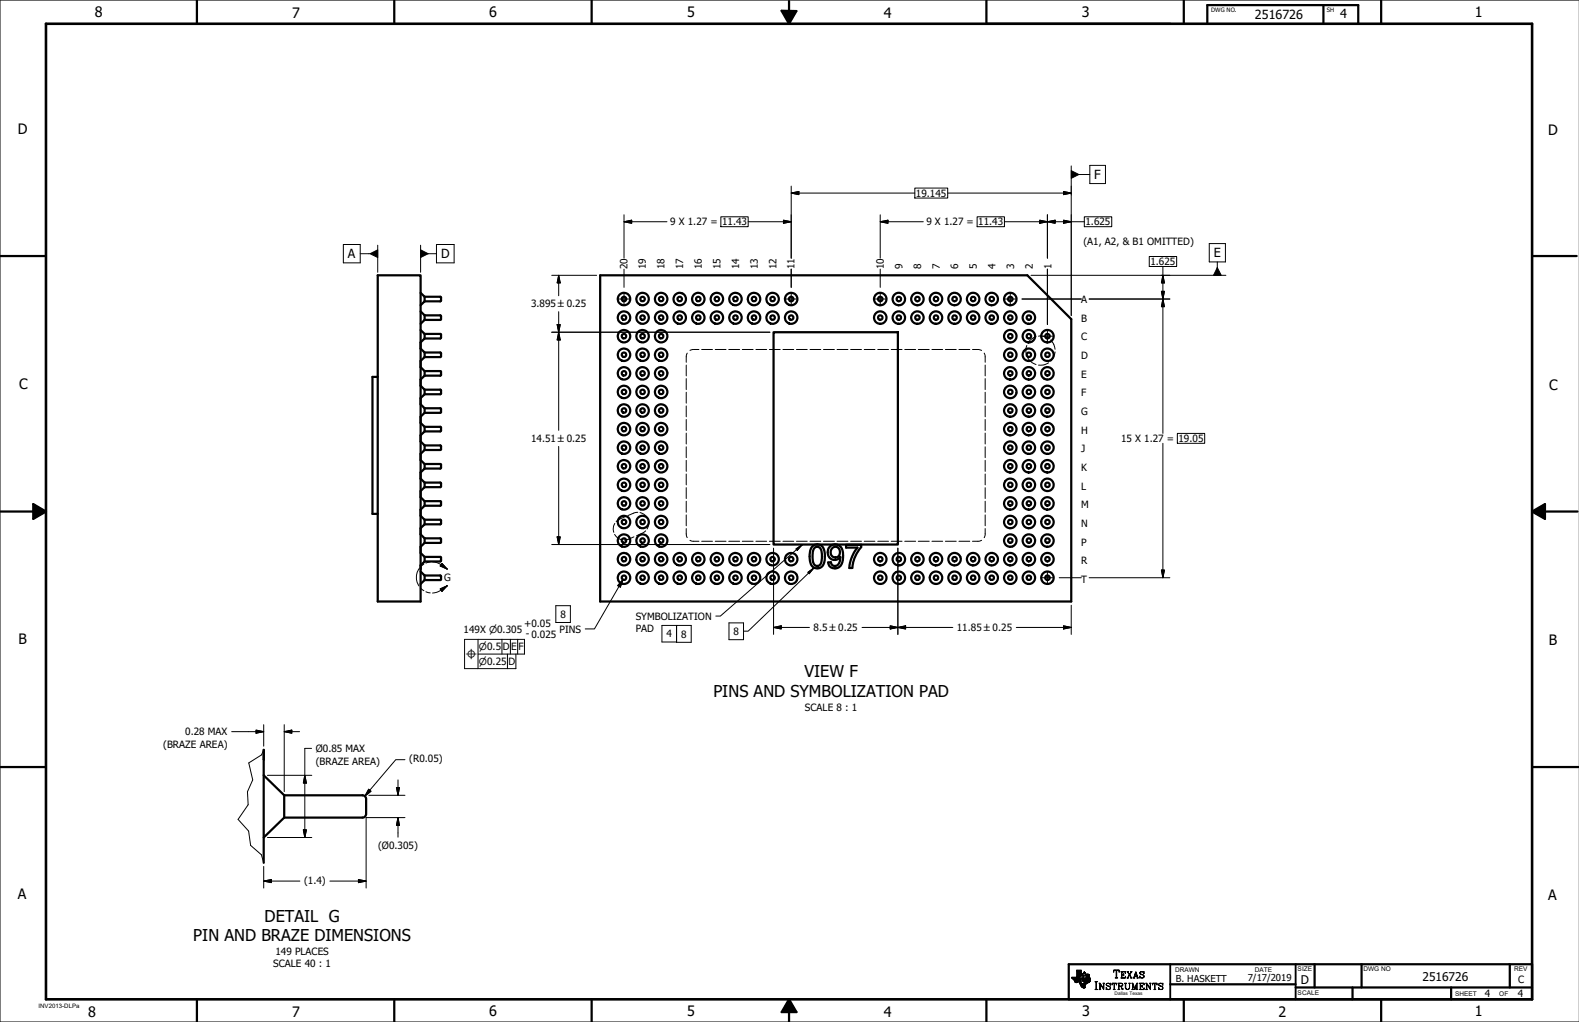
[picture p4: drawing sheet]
<svg xmlns="http://www.w3.org/2000/svg" width="432mm" height="279mm" viewBox="0 0 432 279" stroke-linecap="round" stroke-linejoin="round" font-family="sans-serif">
<g fill="none" stroke="#000" stroke-width=".27">
<path d="M431.8 0h-431.8v279.4h431.8M170.6 58.7v11.9M197.1 59.3h7.5v2.7h-7.5zM216.4 50.9v19.7M216.4 52.8l2.1-.5v.9zM216.4 52.8h33.8M240.7 58.7v11.9M250.2 51.4h9v2.7h-9zM259.2 52.8h33.7M267.2 59.3h7.5v2.7h-7.5zM286.4 58.7v11.9M290.8 52.3l2.1 .5-2.1 .4z"/>
<path d="M292.9 45.4v40.9M295 47.7h3M296.5 59.3h7.5v2.7h-7.5zM298 45.2h4.3v5h-4.3zM93.9 66.8h4.6v5.1h-4.6zM98.5 69.4h2.7M103.3 67v7.4M115 67v7.4M117 69.4h2.4M119.4 66.8h4.8v5.1h-4.8zM150.9 75.3h12.3M152.8 75.3v5.6"/>
<path d="M152.8 75.3l.4 2h-.8zM170.6 60.6l2.1-.4v.8zM170.6 60.6h11.8M170.6 73.6v5M204.6 60.6h11.8M214.2 60.2l2.2 .4-2.2 .4zM216.4 73.6v5M240.7 60.6h11.8M240.7 60.6l2.1-.4v.8zM240.7 73.6v5M274.7 60.6h21.8M281.9 75.3h53.3"/>
<path d="M284.3 60.2l2.1 .4-2.1 .4zM286.4 60.6l2.1-.4v.8zM286.4 73.6v15.1M290.8 60.2l2.1 .4-2.1 .4zM314.3 70.1h7.5v2.8h-7.5zM317.6 79.7h.8l-.4 2zM318 72.9v45.6M318 75.3l.4 2h-.8zM330.7 66.6h4.4v5h-4.4zM332.9 71.6v2.3M150.9 90.8h59.6M152.4 88.7h.8l-.4 2.1z"/>
<path d="M152.8 90.8l.4 2.1h-.8zM152.8 85.2v32.4M169.1 81.7h3.1M170.6 80.2v3.1M187.7 99.8v3M187.9 96.5l-.2 .6v1.9M191.1 95.5h-1.7l-.7 .3M191.9 95.5h2.9M195.6 95.5h2.9M199.3 95.5h3M203 95.5h3M206.7 95.5h3"/>
<path d="M210.4 95.5h3M214.1 95.5h3M214.8 81.7h3.2M216.4 80.2v3.1M217.8 95.5h2.9M221.5 95.5h3M225.2 95.5h3M228.9 95.5h3M232.6 95.5h3M236.3 95.5h3M239.1 81.7h3.2M240 95.5h3"/>
<path d="M240.7 80.2v3.1M243.7 95.5h3M247.4 95.5h3M251.1 95.5h3M254.8 95.5h3M258.5 95.5h3M262.2 95.5h3M265.9 95.5h1.8l.7 .3M269.1 96.5l.3 .8v1.7M269.4 99.8v3M274.7 81.7h3.2M276.3 80.2v3.1"/>
<path d="M279.5 81.7h16.2M280.8 94.4v.1a4.1 4.1 0 0 0 0 2.8M281.1 97.9a4 4 0 0 0 2.2 1.8M283.3 92.1a4 4 0 0 0-2.2 1.7M284 91.9h.2a3.8 3.8 0 0 1 2.5 .6M284.9 91.9h3.1M286.4 90.3v3.2M286.7 99.2a4 4 0 0 1-2.7 .6M287.3 93a3.8 3.8 0 0 1 1.2 2.5M288.5 96.2a3.9 3.9 0 0 1-1.2 2.5M297.8 81.7h22.1M318 81.7l.4 2.1h-.8z"/>
<path d="M187.7 103.5v3M187.7 107.2v3M187.7 111v2.9M187.7 114.7v3M187.7 118.4v3M269.4 103.5v3M269.4 107.2v3M269.4 111v2.9M269.4 114.7v3M269.4 118.4v3M322 118.5h7.4v2.7h-7.4zM152.8 122v26.9"/>
<path d="M187.7 122.2v2.9M187.7 125.9v3M187.7 129.6v3M187.7 133.3v3M187.7 137v3M269.4 122.2v2.9M269.4 125.9v3M269.4 129.6v3M269.4 133.3v3M269.4 137v3M318 121.2v36.7M114.6 155.5a4.3 4.3 0 0 0 0 4.7"/>
<path d="M115.9 154.2l-.9 .8M117.6 153.6l-1.1 .3M118.3 153.6l1.7 .4 2.3 1.6M120.9 154l1.4 1.6-1.9-.9zM150.9 148.9h59.6M152.4 146.8h.8l-.4 2.1zM168.1 146.1a3 3 0 0 0 1.9 1.5M168.1 143.1a2.85 2.85 0 0 0-.2 2.4M170.3 158.5l-.6 2-.8-.4zM170.3 158.5l-7.7 13.4h-2.6M171 141.2l-1.7 .8-.8 .6M173.4 146.8l-1.5 .6-1.2 .2"/>
<path d="M174.4 140.1l-.9 .1-1.8 .7M175 140.1a2.99 2.99 0 0 1 2 1.5M176.6 145.1l-.8 .6-1.7 .8M177.2 142.2a3 3 0 0 1-.2 2.4M187.7 144.5v2l.2 .5M187.7 140.8v2.9M188.7 147.7l.7 .3h1.7M191.9 148h2.9M195.6 148h2.9M199.3 148h3M203 148h3M206.7 148h3"/>
<path d="M210.4 148h3M211.5 149.9v23.5M214.1 148h3M217.7 150.1l1.7-1.2-1.4 1.6zM217.8 148h2.9M219.4 148.9l-22.4 19.5h-1.3M220.9 156.5l1.7-1.3-1.3 1.6zM221.5 148h3M222.6 155.2l-18 17.4h-1.3M225.2 148h3M228.9 148h3M232.6 148h3"/>
<path d="M236.3 148h3M240 148h3M243.7 148h3M245.5 149.9v23.5M247.4 148h3M251.1 148h3M254.8 148h3M258.5 148h3M262.2 148h3M268.4 147.7l-.7 .3h-1.8M269.4 144.5v1.7l-.3 .8M269.4 140.8v2.9"/>
<path d="M284.9 157.9h3.1M286.4 156.4v3.1M289.6 157.9h6.1M297.8 157.9h22.1M317.6 155.9h.8l-.4 2zM115 160.7l.9 .8M116.5 161.8l1.1 .3M120.4 161l1.9-.9-1.4 1.6zM122.3 160.1l-2.3 1.6-1.7 .4M130.7 178.8h12.7v-4h-16.4v8h14.1v-4M130.7 174.8v8M137.3 174.8v4"/>
<path d="M138.8 178.8v4M139.6 174.8v4M141.6 174.8v4M152 165.6h4v4.6h-4zM185 171v4.6h4v-4.6h-8v4.5h4M199.3 170.3h4v4.6h-4zM211.5 171.5l2.1-.4v.9zM211.5 171.5h9.9M235.7 171.5h24.9M243.4 171.1l2.1 .4-2.1 .5zM245.5 171.5l2.1-.4v.9zM290.8 171.1l2.1 .4-2.1 .5z"/>
<path d="M292.9 165.5v7.9M292.9 171.5h-15M70 199.6l2.1 .4-2.1 .4zM72.1 198.1v5.9M77.7 198.1v18.3M63.4 200h8.7M72.1 205l-.6 1.4-3.5 2.2 1.1 4.6-1.4 3.3 .2 3.5-2.8 4 2.9 3.2 .5 3.9 3 2.6 .6 2.2M73.1 212h12.2M77.7 200l2.1-.4v.8zM77.7 200h4.2M83.4 212l.4 2.1h-.8zM85.2 204.6h-1.8v24.4"/>
<path d="M100.8 215.8l.7 .5-1.7 1.4zM100.9 217.4h9.8M108.4 215.3h.8l-.4 2.1zM108.8 213.2v4.2M110.7 207.7h-2.5l-8.4 10M72.1 236.9v5.9M73.1 229h12.2M83 226.9h.8l-.4 2.1zM108.8 223.5v5.4M108.8 223.5l.4 2.1h-.8zM110.7 223.5h-10.6v19.3M72.1 240.9l2.1-.4v.8z"/>
<path d="M72.1 240.9h9.9M90.2 240.9h9.9M98 240.5l2.1 .4-2.1 .4zM294.5 265.3h1.2v.7l.3 .2-.1 .6h-.5l-.1 .6h.5l-.3 1a.56 .56 0 0 0 .5 .5 .56 .56 0 0 0 .6-.4l-.2-.2 .3-.9h.4l.1-.6h-.4v-.4l.2-.1a.68 .68 0 0 1 .8 .1 .68 .68 0 0 1 .2 .8 1 1 0 0 1 .1 1 1 1 0 0 1-.9 .6l-.4 .4-.1 .7a.4 .4 0 0 1-.4 .3 .4 .4 0 0 1-.4-.3l-.6-1a.57 .57 0 0 0-.4-.5 .57 .57 0 0 0-.6 .2l-1.2-1.4h1.4zM296.3 266.6h.2l-.4 1.6h-.2z"/>
<circle cx="296.5" cy="266" r=".16"/>
</g>
<g fill="none" stroke="#000" stroke-width=".61">
<path d="M53.8 .1v6.4M107.8 0v6.5M161.8 0v6.5M213.7 2.9l4.1 .1-2 3.5zM215.8 .3v6.2M269.7 0v6.5M270 6.5h50M323.7 0v6.5M330.2 6.5v-5.1h41.2v5.1M361.9 1.4v5.1M377.7 0v6.5M0 70h12.6"/>
<path d="M103.3 75.3h11.7v89.1h-11.7zM164.1 75.3h116.8l12 11.9v77.2h-128.8zM419 70h12.2M115 80.1l1.1 1M115 85.1l1.1 1.1M115 90.2l1.1 1.1M116.1 81.1v1.3M116.1 81.1h4.3l.2 .2v.9l-.2 .2h-4.3M116.1 86.2v1.3M116.1 86.2h4.3l.2 .2v.9l-.2 .2h-4.3M116.1 91.3v1.2M116.1 91.3h4.3l.2 .2v.9l-.2 .1h-4.3"/>
<path d="M116.1 96.4v1.2M116.1 96.4h4.3l.2 .2v.9l-.2 .1h-4.3M116.1 82.4l-1.1 1M116.1 87.5l-1.1 1M116.1 92.5l-1.1 1.1v1.7l1.1 1.1M116.1 97.6l-1.1 1.1v1.7l1.1 1.1M211.5 90.8h34v58.1h-34zM103.3 103h-1.4v37.5h1.4M116.1 101.5v1.2M116.1 101.5h4.3l.2 .1v.9l-.2 .2h-4.3M116.1 102.7l-1.1 1.1v1.7l1.1 1M116.1 106.5v1.3"/>
<path d="M116.1 106.5h4.3l.2 .2v.9l-.2 .2h-4.3M116.1 111.6v1.3M116.1 111.6h4.3l.2 .2v.9l-.2 .2h-4.3M116.1 116.7v1.2M116.1 116.7h4.3l.2 .2v.9l-.2 .1h-4.3M116.1 107.8l-1.1 1v1.7l1.1 1.1M116.1 112.9l-1.1 1v1.7l1.1 1.1M116.1 117.9l-1.1 1.1v1.7l1.1 1.1M0 139.8h12.6M9.1 137.8l3.5 2-3.5 2.1zM116.1 121.8v1.2M116.1 121.8h4.3l.2 .2v.9l-.2 .1h-4.3"/>
<path d="M116.1 126.9v1.2M116.1 126.9h4.3l.2 .1v.9l-.2 .2h-4.3M116.1 131.9v1.3M116.1 131.9h4.3l.2 .2v.9l-.2 .2h-4.3M116.1 137v1.3M116.1 137h4.3l.2 .2v.9l-.2 .2h-4.3M116.1 123l-1.1 1.1v1.7l1.1 1.1M116.1 128.1l-1.1 1.1v1.7l1.1 1M116.1 133.2l-1.1 1v1.7l1.1 1.1M116.1 138.3l-1.1 1v1.7l1.1 1.1M419 139.8l3.5-2v4.1zM419 139.8h12.4"/>
<path d="M115 156.3l1.1 1M116.1 142.1v1.2M116.1 142.1h4.3l.2 .2v.9l-.2 .1h-4.3M116.1 147.2v1.2M116.1 147.2h4.3l.2 .2v.9l-.2 .1h-4.3M116.1 152.3v1.2M116.1 152.3h4.3l.2 .1v.9l-.2 .2h-4.3M116.1 157.3v1.3M116.1 157.3h4.3l.2 .2v.9l-.2 .2h-4.3M116.1 153.5l-1.1 1.1v.8M116.1 148.4l-1.1 1.1v1.7l1.1 1.1M116.1 143.3l-1.1 1.1v1.7l1.1 1.1"/>
<path d="M116.1 158.6l-1.1 1M222.1 149.5a1.99 1.99 0 0 1 2.2-.5 1.99 1.99 0 0 1 1.2 2 4.1 4.1 0 0 1-1.1 4.2 2.03 2.03 0 0 1-2.9-2l-.1-.3a4.9 4.9 0 0 1 .7-3.4zM222.9 149.6a1.4 1.4 0 0 1 1.8 1.7 3.7 3.7 0 0 1-.8 3.3 1.33 1.33 0 0 1-1.7-1.5l.1-2.2zM227.1 149.3a2.25 2.25 0 0 1 2.6 0 2.25 2.25 0 0 1 .8 2.4 3 3 0 0 1-1.7 3.6 1.77 1.77 0 0 1-2.3-1.5l.7-.1a1.21 1.21 0 0 0 1.3 1.1 1.21 1.21 0 0 0 1.1-1.3l.2-1.2a1.97 1.97 0 0 1-2.8 .4 1.97 1.97 0 0 1-.4-2.8zM227.6 149.8a1.39 1.39 0 0 1 2 .4 1.39 1.39 0 0 1-.4 2 1.39 1.39 0 0 1-1.9-.5 1.39 1.39 0 0 1 .3-1.9zM231.4 148.9h4.1v.7a10.3 10.3 0 0 0-2.4 5.7h-.8a10 10 0 0 1 2.2-5.6h-3.1zM0 209.7h12.6M72.1 207.6h.1M72.1 212l5.6 5.4M72.1 205v30.9M72.1 205v2.6M77.7 217.4v6.1"/>
<path d="M77.7 217.4h21.4a1.76 1.76 0 0 1 1 2.3v1.3a2.14 2.14 0 0 1-.8 2.5h-21.6M419 209.7h12.6M77.7 223.5l-5.6 5.5M53.8 273.2v6.2M107.8 273.2v6.2M161.8 273.2v6.2M215.8 273.2v6.2M215.8 273.2l2 3.5h-4zM269.7 273.2v6.2M292.3 263.6h126.7v9.6h-126.7zM320 269.1h34.3M323.7 273.2v6.2"/>
<path d="M354.3 270h64.7M359.5 263.6v6.4M369.9 270v3.2M372.3 263.6v6.4M377.7 273.2v6.2M396.8 270v3.2M412.9 263.6v6.4"/>
<circle cx="170.6" cy="91.9" r=".6"/>
<circle cx="170.6" cy="81.8" r=".6"/>
<circle cx="170.6" cy="86.8" r=".6"/>
<circle cx="170.6" cy="97" r=".6"/>
<circle cx="170.6" cy="86.8" r="1.7"/>
<circle cx="170.6" cy="81.8" r="1.7"/>
<circle cx="170.6" cy="91.9" r="1.7"/>
<circle cx="170.6" cy="97" r="1.7"/>
<circle cx="175.7" cy="81.8" r=".6"/>
<circle cx="175.7" cy="91.9" r=".6"/>
<circle cx="175.7" cy="86.8" r=".6"/>
<circle cx="175.7" cy="97" r=".6"/>
<circle cx="175.7" cy="81.8" r="1.7"/>
<circle cx="175.7" cy="86.8" r="1.7"/>
<circle cx="175.7" cy="97" r="1.7"/>
<circle cx="175.7" cy="91.9" r="1.7"/>
<circle cx="180.8" cy="97" r=".6"/>
<circle cx="180.8" cy="81.8" r=".6"/>
<circle cx="180.8" cy="86.8" r=".6"/>
<circle cx="180.8" cy="91.9" r=".6"/>
<circle cx="180.8" cy="81.8" r="1.7"/>
<circle cx="180.8" cy="86.8" r="1.7"/>
<circle cx="180.8" cy="91.9" r="1.7"/>
<circle cx="180.8" cy="97" r="1.7"/>
<circle cx="185.9" cy="81.8" r=".6"/>
<circle cx="185.9" cy="86.8" r=".6"/>
<circle cx="185.9" cy="86.8" r="1.7"/>
<circle cx="185.9" cy="81.8" r="1.7"/>
<circle cx="191" cy="86.8" r=".6"/>
<circle cx="191" cy="81.8" r=".6"/>
<circle cx="191" cy="86.8" r="1.7"/>
<circle cx="191" cy="81.8" r="1.7"/>
<circle cx="196" cy="81.8" r=".6"/>
<circle cx="196" cy="86.8" r=".6"/>
<circle cx="196" cy="86.8" r="1.7"/>
<circle cx="196" cy="81.8" r="1.7"/>
<circle cx="201.1" cy="86.8" r=".6"/>
<circle cx="201.1" cy="81.8" r=".6"/>
<circle cx="201.1" cy="86.8" r="1.7"/>
<circle cx="201.1" cy="81.8" r="1.7"/>
<circle cx="206.2" cy="81.8" r=".6"/>
<circle cx="206.2" cy="86.8" r=".6"/>
<circle cx="206.2" cy="86.8" r="1.7"/>
<circle cx="206.2" cy="81.8" r="1.7"/>
<circle cx="211.3" cy="81.8" r=".6"/>
<circle cx="211.3" cy="86.8" r=".6"/>
<circle cx="211.3" cy="86.8" r="1.7"/>
<circle cx="211.3" cy="81.8" r="1.7"/>
<circle cx="216.4" cy="81.8" r=".6"/>
<circle cx="216.4" cy="86.8" r=".6"/>
<circle cx="216.4" cy="86.8" r="1.7"/>
<circle cx="216.4" cy="81.8" r="1.7"/>
<circle cx="240.7" cy="81.7" r="1.7"/>
<circle cx="240.7" cy="86.8" r="1.7"/>
<circle cx="240.7" cy="86.8" r=".6"/>
<circle cx="240.7" cy="81.7" r=".6"/>
<circle cx="245.8" cy="81.7" r="1.7"/>
<circle cx="245.8" cy="86.8" r="1.7"/>
<circle cx="245.8" cy="81.7" r=".6"/>
<circle cx="245.8" cy="86.8" r=".6"/>
<circle cx="250.9" cy="81.7" r="1.7"/>
<circle cx="250.9" cy="86.8" r="1.7"/>
<circle cx="250.9" cy="86.8" r=".6"/>
<circle cx="250.9" cy="81.7" r=".6"/>
<circle cx="256" cy="81.7" r="1.7"/>
<circle cx="256" cy="86.8" r="1.7"/>
<circle cx="256" cy="86.8" r=".6"/>
<circle cx="256" cy="81.7" r=".6"/>
<circle cx="261" cy="86.8" r="1.7"/>
<circle cx="261" cy="81.7" r="1.7"/>
<circle cx="261" cy="81.7" r=".6"/>
<circle cx="261" cy="86.8" r=".6"/>
<circle cx="266.1" cy="86.8" r="1.7"/>
<circle cx="266.1" cy="81.7" r="1.7"/>
<circle cx="266.1" cy="81.7" r=".6"/>
<circle cx="266.1" cy="86.8" r=".6"/>
<circle cx="271.2" cy="86.8" r="1.7"/>
<circle cx="271.2" cy="81.7" r="1.7"/>
<circle cx="271.2" cy="81.7" r=".6"/>
<circle cx="271.2" cy="86.8" r=".6"/>
<circle cx="276.3" cy="81.7" r="1.7"/>
<circle cx="276.3" cy="91.9" r="1.7"/>
<circle cx="276.3" cy="97" r="1.7"/>
<circle cx="276.3" cy="86.8" r="1.7"/>
<circle cx="276.3" cy="81.7" r=".6"/>
<circle cx="276.3" cy="91.9" r=".6"/>
<circle cx="276.3" cy="86.8" r=".6"/>
<circle cx="276.3" cy="97" r=".6"/>
<circle cx="281.4" cy="86.8" r="1.7"/>
<circle cx="281.4" cy="91.9" r="1.7"/>
<circle cx="281.4" cy="97" r="1.7"/>
<circle cx="281.4" cy="86.8" r=".6"/>
<circle cx="281.4" cy="91.9" r=".6"/>
<circle cx="281.4" cy="97" r=".6"/>
<circle cx="286.4" cy="91.9" r="1.7"/>
<circle cx="286.4" cy="97" r="1.7"/>
<circle cx="286.4" cy="91.9" r=".6"/>
<circle cx="286.4" cy="97" r=".6"/>
<circle cx="170.6" cy="107.2" r=".6"/>
<circle cx="170.6" cy="117.3" r=".6"/>
<circle cx="170.6" cy="112.2" r=".6"/>
<circle cx="170.6" cy="102.1" r=".6"/>
<circle cx="170.6" cy="102.1" r="1.7"/>
<circle cx="170.6" cy="107.2" r="1.7"/>
<circle cx="170.6" cy="112.2" r="1.7"/>
<circle cx="170.6" cy="117.3" r="1.7"/>
<circle cx="175.7" cy="112.2" r=".6"/>
<circle cx="175.7" cy="117.3" r=".6"/>
<circle cx="175.7" cy="102.1" r=".6"/>
<circle cx="175.7" cy="107.2" r=".6"/>
<circle cx="175.7" cy="107.2" r="1.7"/>
<circle cx="175.7" cy="117.3" r="1.7"/>
<circle cx="175.7" cy="112.2" r="1.7"/>
<circle cx="175.7" cy="102.1" r="1.7"/>
<circle cx="180.8" cy="107.2" r=".6"/>
<circle cx="180.8" cy="102.1" r=".6"/>
<circle cx="180.8" cy="117.3" r=".6"/>
<circle cx="180.8" cy="112.2" r=".6"/>
<circle cx="180.8" cy="102.1" r="1.7"/>
<circle cx="180.8" cy="107.2" r="1.7"/>
<circle cx="180.8" cy="112.2" r="1.7"/>
<circle cx="180.8" cy="117.3" r="1.7"/>
<circle cx="276.3" cy="107.1" r="1.7"/>
<circle cx="276.3" cy="102.1" r="1.7"/>
<circle cx="276.3" cy="117.3" r="1.7"/>
<circle cx="276.3" cy="112.2" r="1.7"/>
<circle cx="276.3" cy="102.1" r=".6"/>
<circle cx="276.3" cy="107.1" r=".6"/>
<circle cx="276.3" cy="112.2" r=".6"/>
<circle cx="276.3" cy="117.3" r=".6"/>
<circle cx="281.4" cy="117.3" r="1.7"/>
<circle cx="281.4" cy="112.2" r="1.7"/>
<circle cx="281.4" cy="107.1" r="1.7"/>
<circle cx="281.4" cy="102.1" r="1.7"/>
<circle cx="281.4" cy="107.1" r=".6"/>
<circle cx="281.4" cy="112.2" r=".6"/>
<circle cx="281.4" cy="117.3" r=".6"/>
<circle cx="281.4" cy="102.1" r=".6"/>
<circle cx="286.4" cy="117.3" r="1.7"/>
<circle cx="286.4" cy="102.1" r="1.7"/>
<circle cx="286.4" cy="112.2" r="1.7"/>
<circle cx="286.4" cy="107.1" r="1.7"/>
<circle cx="286.4" cy="117.3" r=".6"/>
<circle cx="286.4" cy="107.1" r=".6"/>
<circle cx="286.4" cy="102.1" r=".6"/>
<circle cx="286.4" cy="112.2" r=".6"/>
<circle cx="170.6" cy="127.5" r=".6"/>
<circle cx="170.6" cy="132.6" r=".6"/>
<circle cx="170.6" cy="122.4" r=".6"/>
<circle cx="170.6" cy="137.6" r=".6"/>
<circle cx="170.6" cy="127.5" r="1.7"/>
<circle cx="170.6" cy="122.4" r="1.7"/>
<circle cx="170.6" cy="137.6" r="1.7"/>
<circle cx="170.6" cy="132.6" r="1.7"/>
<circle cx="175.7" cy="122.4" r=".6"/>
<circle cx="175.7" cy="132.6" r=".6"/>
<circle cx="175.7" cy="127.5" r=".6"/>
<circle cx="175.7" cy="137.6" r=".6"/>
<circle cx="175.7" cy="122.4" r="1.7"/>
<circle cx="175.7" cy="132.6" r="1.7"/>
<circle cx="175.7" cy="137.6" r="1.7"/>
<circle cx="175.7" cy="127.5" r="1.7"/>
<circle cx="180.8" cy="137.6" r=".6"/>
<circle cx="180.8" cy="132.6" r=".6"/>
<circle cx="180.8" cy="127.5" r=".6"/>
<circle cx="180.8" cy="122.4" r=".6"/>
<circle cx="180.8" cy="132.6" r="1.7"/>
<circle cx="180.8" cy="137.6" r="1.7"/>
<circle cx="180.8" cy="122.4" r="1.7"/>
<circle cx="180.8" cy="127.5" r="1.7"/>
<circle cx="276.3" cy="122.4" r="1.7"/>
<circle cx="276.3" cy="127.5" r="1.7"/>
<circle cx="276.3" cy="132.5" r="1.7"/>
<circle cx="276.3" cy="137.6" r="1.7"/>
<circle cx="276.3" cy="122.4" r=".6"/>
<circle cx="276.3" cy="127.5" r=".6"/>
<circle cx="276.3" cy="132.5" r=".6"/>
<circle cx="276.3" cy="137.6" r=".6"/>
<circle cx="281.4" cy="132.5" r="1.7"/>
<circle cx="281.4" cy="122.4" r="1.7"/>
<circle cx="281.4" cy="127.5" r="1.7"/>
<circle cx="281.4" cy="137.6" r="1.7"/>
<circle cx="281.4" cy="127.5" r=".6"/>
<circle cx="281.4" cy="122.4" r=".6"/>
<circle cx="281.4" cy="132.5" r=".6"/>
<circle cx="281.4" cy="137.6" r=".6"/>
<circle cx="286.4" cy="132.5" r="1.7"/>
<circle cx="286.4" cy="122.4" r="1.7"/>
<circle cx="286.4" cy="127.5" r="1.7"/>
<circle cx="286.4" cy="137.6" r="1.7"/>
<circle cx="286.4" cy="132.5" r=".6"/>
<circle cx="286.4" cy="137.6" r=".6"/>
<circle cx="286.4" cy="122.4" r=".6"/>
<circle cx="286.4" cy="127.5" r=".6"/>
<circle cx="170.6" cy="158" r=".6"/>
<circle cx="170.6" cy="152.9" r=".6"/>
<circle cx="170.6" cy="142.7" r=".6"/>
<circle cx="170.6" cy="147.8" r=".6"/>
<circle cx="170.6" cy="158" r="1.7"/>
<circle cx="170.6" cy="142.7" r="1.7"/>
<circle cx="170.6" cy="147.8" r="1.7"/>
<circle cx="170.6" cy="152.9" r="1.7"/>
<circle cx="175.7" cy="147.8" r=".6"/>
<circle cx="175.7" cy="142.7" r=".6"/>
<circle cx="175.7" cy="158" r=".6"/>
<circle cx="175.7" cy="152.9" r=".6"/>
<circle cx="175.7" cy="142.7" r="1.7"/>
<circle cx="175.7" cy="147.8" r="1.7"/>
<circle cx="175.7" cy="152.9" r="1.7"/>
<circle cx="175.7" cy="158" r="1.7"/>
<circle cx="180.8" cy="158" r=".6"/>
<circle cx="180.8" cy="147.8" r=".6"/>
<circle cx="180.8" cy="142.7" r=".6"/>
<circle cx="180.8" cy="152.9" r=".6"/>
<circle cx="180.8" cy="142.7" r="1.7"/>
<circle cx="180.8" cy="147.8" r="1.7"/>
<circle cx="180.8" cy="152.9" r="1.7"/>
<circle cx="180.8" cy="158" r="1.7"/>
<circle cx="185.9" cy="152.9" r=".6"/>
<circle cx="185.9" cy="158" r=".6"/>
<circle cx="185.9" cy="152.9" r="1.7"/>
<circle cx="185.9" cy="158" r="1.7"/>
<circle cx="191" cy="152.9" r=".6"/>
<circle cx="191" cy="158" r=".6"/>
<circle cx="191" cy="158" r="1.7"/>
<circle cx="191" cy="152.9" r="1.7"/>
<circle cx="196" cy="158" r=".6"/>
<circle cx="196" cy="152.9" r=".6"/>
<circle cx="196" cy="152.9" r="1.7"/>
<circle cx="196" cy="158" r="1.7"/>
<circle cx="201.1" cy="158" r=".6"/>
<circle cx="201.1" cy="152.9" r=".6"/>
<circle cx="201.1" cy="158" r="1.7"/>
<circle cx="201.1" cy="152.9" r="1.7"/>
<circle cx="206.2" cy="152.9" r=".6"/>
<circle cx="206.2" cy="158" r=".6"/>
<circle cx="206.2" cy="152.9" r="1.7"/>
<circle cx="206.2" cy="158" r="1.7"/>
<circle cx="211.3" cy="152.9" r=".6"/>
<circle cx="211.3" cy="158" r=".6"/>
<circle cx="211.3" cy="152.9" r="1.7"/>
<circle cx="211.3" cy="158" r="1.7"/>
<circle cx="216.4" cy="152.9" r=".6"/>
<circle cx="216.4" cy="158" r=".6"/>
<circle cx="216.4" cy="152.9" r="1.7"/>
<circle cx="216.4" cy="158" r="1.7"/>
<circle cx="240.7" cy="157.9" r="1.7"/>
<circle cx="240.7" cy="152.9" r="1.7"/>
<circle cx="240.7" cy="157.9" r=".6"/>
<circle cx="240.7" cy="152.9" r=".6"/>
<circle cx="245.8" cy="157.9" r="1.7"/>
<circle cx="245.8" cy="152.9" r="1.7"/>
<circle cx="245.8" cy="157.9" r=".6"/>
<circle cx="245.8" cy="152.9" r=".6"/>
<circle cx="250.9" cy="157.9" r="1.7"/>
<circle cx="250.9" cy="152.9" r="1.7"/>
<circle cx="250.9" cy="157.9" r=".6"/>
<circle cx="250.9" cy="152.9" r=".6"/>
<circle cx="256" cy="157.9" r="1.7"/>
<circle cx="256" cy="152.9" r="1.7"/>
<circle cx="256" cy="157.9" r=".6"/>
<circle cx="256" cy="152.9" r=".6"/>
<circle cx="261" cy="152.9" r="1.7"/>
<circle cx="261" cy="157.9" r="1.7"/>
<circle cx="261" cy="152.9" r=".6"/>
<circle cx="261" cy="157.9" r=".6"/>
<circle cx="266.1" cy="157.9" r="1.7"/>
<circle cx="266.1" cy="152.9" r="1.7"/>
<circle cx="266.1" cy="157.9" r=".6"/>
<circle cx="266.1" cy="152.9" r=".6"/>
<circle cx="271.2" cy="152.9" r="1.7"/>
<circle cx="271.2" cy="157.9" r="1.7"/>
<circle cx="271.2" cy="157.9" r=".6"/>
<circle cx="271.2" cy="152.9" r=".6"/>
<circle cx="276.3" cy="147.8" r="1.7"/>
<circle cx="276.3" cy="157.9" r="1.7"/>
<circle cx="276.3" cy="142.7" r="1.7"/>
<circle cx="276.3" cy="152.9" r="1.7"/>
<circle cx="276.3" cy="142.7" r=".6"/>
<circle cx="276.3" cy="147.8" r=".6"/>
<circle cx="276.3" cy="152.9" r=".6"/>
<circle cx="276.3" cy="157.9" r=".6"/>
<circle cx="281.4" cy="142.7" r="1.7"/>
<circle cx="281.4" cy="152.9" r="1.7"/>
<circle cx="281.4" cy="157.9" r="1.7"/>
<circle cx="281.4" cy="147.8" r="1.7"/>
<circle cx="281.4" cy="142.7" r=".6"/>
<circle cx="281.4" cy="152.9" r=".6"/>
<circle cx="281.4" cy="147.8" r=".6"/>
<circle cx="281.4" cy="157.9" r=".6"/>
<circle cx="286.4" cy="147.8" r="1.7"/>
<circle cx="286.4" cy="152.9" r="1.7"/>
<circle cx="286.4" cy="142.7" r="1.7"/>
<circle cx="286.4" cy="157.9" r="1.7"/>
<circle cx="286.4" cy="142.7" r=".6"/>
<circle cx="286.4" cy="152.9" r=".6"/>
<circle cx="286.4" cy="147.8" r=".6"/>
<circle cx="286.4" cy="157.9" r=".6"/>
</g>
<g fill="#000">
<circle cx="115" cy="155.4" r=".3"/>
<circle cx="229.8" cy="152.3" r=".3"/>
</g>
<g fill="#000" stroke="#000" stroke-width=".27">
<path d="M213.7 2.9l4.1 .1-2 3.5zM216.4 52.8l2.1-.5v.9zM290.8 52.3l2.1 .5-2.1 .4zM292.9 46.7l2.1 1-2.1 1zM101.2 69.4l2.1-1.1v2.1zM115 68.3l2.1 1.1-2.1 1zM152.8 75.3l.4 2h-.8zM170.6 60.6l2.1-.4v.8zM214.2 60.2l2.2 .4-2.2 .4zM240.7 60.6l2.1-.4v.8zM284.3 60.2l2.1 .4-2.1 .4zM286.4 60.6l2.1-.4v.8z"/>
<path d="M290.8 60.2l2.1 .4-2.1 .4zM317.6 79.7h.8l-.4 2zM318 75.3l.4 2h-.8zM332.9 73.2l1.1 2.1h-2.1zM152.4 88.7h.8l-.4 2.1zM152.8 90.8l.4 2.1h-.8zM318 81.7l.4 2.1h-.8zM419 139.8l3.5-2v4.1zM9.1 137.8l3.5 2-3.5 2.1zM120.9 154l1.4 1.6-1.9-.9zM152.4 146.8h.8l-.4 2.1zM217.7 150.1l1.7-1.2-1.4 1.6z"/>
<path d="M220.9 156.5l1.7-1.3-1.3 1.6zM317.6 155.9h.8l-.4 2zM120.4 161l1.9-.9-1.4 1.6zM170.3 158.5l-.6 2-.8-.4zM211.5 171.5l2.1-.4v.9zM243.4 171.1l2.1 .4-2.1 .5zM245.5 171.5l2.1-.4v.9zM290.8 171.1l2.1 .4-2.1 .5zM77.7 200l2.1-.4v.8zM70 199.6l2.1 .4-2.1 .4zM83.4 212l.4 2.1h-.8zM100.8 215.8l.7 .5-1.7 1.4z"/>
<path d="M108.4 215.3h.8l-.4 2.1zM83 226.9h.8l-.4 2.1zM108.8 223.5l.4 2.1h-.8zM72.1 240.9l2.1-.4v.8zM98 240.5l2.1 .4-2.1 .4zM215.8 273.2l2 3.5h-4zM293.1 267.2h1.4l-1.2 .3zM293.1 267.2l.1 .2zM293.1 267.2l.2 .3zM293.4 267.6l1.1-.4-1 .5zM294.5 267.2l-.7 .9v-.1zM293.8 268.1l.9 .3z"/>
<path d="M294.5 267.2l.2 1.2-.9-.3zM293.8 268.1l.8 .3-.7-.1zM293.9 268.3l.7 .1zM294 268.5l.6-.1zM294 268.4h.6zM294.1 268.6l.4-.1zM294.1 268.6l.5-.1zM294 268.5h.6zM294.2 268.6h.3zM294.2 268.6l.3-.1zM294.2 268.6h.2zM294.3 268.6h.1z"/>
<path d="M294.5 267.2l.3 1.2zM294.5 267.2l.8 .2-.5 1zM294.5 265.3l.9 1.5-.9 .4zM294.5 265.3l1.2 .7-.3 .8zM294.5 265.3h1.2v.7zM293.3 267.5l1.2-.3zM293.3 267.6l1.2-.4zM293.5 267.7l1-.5-.8 .7zM293.7 267.9l.8-.7-.7 .8zM295.1 268.4l.5-.1zM295.3 267.4l-.5 1zM295.3 267.4l-.4 1z"/>
<path d="M295.3 267.4l.3 .9-.6 .1zM294.5 267.2l.9-.4-.1 .6zM295.8 266.2l-.4 .6zM295.7 266.1l-.3 .7zM295.1 268.5l.4-.1zM295.1 268.5h.5zM295 268.4l.6-.1zM295.1 268.5l.5-.2zM295.1 268.5h.5l-.4 .2zM295.2 268.7l.4-.2zM295.3 267.4h.5l-.2 .9zM295.2 268.7l.4-.1-.3 .2z"/>
<path d="M295.3 268.8l.3-.1zM295.3 268.9l.4-.1zM295.3 268.9h.5zM295.7 266l-.3 .8zM295.3 268.9h.5l-.2 .6zM295.8 268.9l-.2 .6zM295.9 266.2v.6h-.5zM295.9 266.2v.6zM295.9 268.9l-.3 .6zM296 268.9l-.3 .7zM296 268.9h.2l-.5 .7zM296.3 266.6l-.2 1.6h-.2z"/>
<path d="M296.2 268.9l-.4 .8-.1-.1zM296.2 268.9l.5 .6-.9 .2zM296.2 268.9l.5 .6zM296.3 268.9l.4 .6zM296.3 268.9l.4 .4zM296.4 265.9h.3zM296.4 265.8l.2 .1zM296.4 265.8h.2zM296.4 268.9l.3 .4zM296.4 268.9l.4 .3zM296.4 268.3l.2 .2zM296.3 266.6h.2l-.4 1.6z"/>
<path d="M296.5 268.8l.4 .3-.1 .1zM296.6 268.8l.3 .3zM296.6 268.8l.5 .1zM296.6 268.5l.5 .4-.5-.1zM296.4 268.4l.2 .1zM296.4 266.1h.2zM296.6 268.5l.6 .3-.1 .1zM296.6 268.5l.8 .2-.2 .1zM297.1 267.4l.3 1.3-.8-.2zM296.4 266h.3zM296.4 266l.3 .1zM296.4 266.1h.3z"/>
<path d="M295.8 269.7l.9-.1zM295.9 269.9l.8-.3zM296 269.9l.7-.3zM296 269.9l.7-.2zM296.1 270l.6-.3zM296.2 270l.5-.3zM296.7 267.4h.4l-.7 .9zM296.4 265.9l.3 .1zM295.8 269.7l.9-.2zM296.2 270l.5-.2zM296.3 270.1l.4-.3zM296.7 269.8l-.3 .3z"/>
<path d="M296.4 270.1l.3-.2zM296.7 269.9l-.2 .2zM296.7 269.9v.1zM297.1 267.4l.5 1.2-.2 .1zM297.1 267.4l.6 1.2zM297.1 267.4l1 .7-.4 .5zM297.1 267.4l1.1 .3-.1 .2zM297.1 267.4h.9l.2 .3zM297.1 267.4l.8-.4 .1 .2zM297.2 266.8l.7 .2-.8 .4zM297.1 267.4l-.5 1.1-.2-.2zM297.2 266.8h.7v.2z"/>
<path d="M297.2 266.8l.7-.1v.1zM297.4 266.3h.2l-.4 .5zM297.2 266.3h.2l-.2 .5zM296.8 266.4l.2-.1 .2 .5zM296.8 266.4l.4 .4h-.4zM297 266.3h.2v.5zM297.6 266.3l.3 .4zM297.6 266.3l.3 .4-.7 .1zM297.7 266.4l.2 .3zM298.1 268.1l-.2 .3zM298 267.4l.2 .3zM297.1 267.4l.9-.2v.2z"/>
<path d="M298.1 268.1l-.4 .5zM298.1 268.1l-.3 .4zM297.1 267.4l1 .5v.2z"/>
</g>
<path d="M12.6 6.5h406.4v266.7h-406.4z" fill="none" stroke="#000" stroke-width=".71"/>
<path d="M320 263.6v9.6M354.3 263.6v9.6" fill="none" stroke="#000" stroke-width=".51"/>
<g font-size="4.5">
<text x="220" y="185.2">VIEW F</text>
<text x="195.1" y="190.5">PINS AND SYMBOLIZATION PAD</text>
<text x="72.4" y="252">DETAIL G</text>
<text x="52.9" y="257.3">PIN AND BRAZE DIMENSIONS</text>
</g>
<g font-size="3.9">
<text x="25.9" y="4.6">8</text>
<text x="79.9" y="4.9">7</text>
<text x="133.8" y="4.7">6</text>
<text x="187.9" y="4.6">5</text>
<text x="241.7" y="5">4</text>
<text x="295.9" y="4.6">3</text>
<text x="403.4" y="4.7">1</text>
<text x="4.9" y="36.6">D</text>
<text x="423.4" y="36.8">D</text>
<text x="5.2" y="106.5">C</text>
<text x="423.7" y="106.7">C</text>
<text x="5.1" y="176.1">B</text>
<text x="423.5" y="176.3">B</text>
<text x="4.8" y="245.8">A</text>
<text x="423.3" y="246.1">A</text>
<text x="24.1" y="278.1">8</text>
<text x="79.9" y="278">7</text>
<text x="133.8" y="277.9">6</text>
<text x="187.9" y="277.7">5</text>
<text x="241.7" y="278.1">4</text>
<text x="295.9" y="277.8">3</text>
<text x="349.7" y="278">2</text>
<text x="403.4" y="277.9">1</text>
</g>
<g font-size="3.4">
<text x="343.2" y="5.1">2516726</text>
<text x="366.5" y="5">4</text>
<text x="299.2" y="49">F</text>
<text x="95.2" y="70.6">A</text>
<text x="120.6" y="70.6">D</text>
<text x="331.9" y="70.4">E</text>
</g>
<g font-size="3.3">
<text x="355.7" y="269">D</text>
<text x="389" y="268.1">2516726</text>
</g>
<g font-size="2.9">
<text x="304.3" y="267.4">T</text>
<text x="299.2" y="270.5">I</text>
</g>
<g font-size="2.7">
<text x="250.5" y="53.8">19.145</text>
<text x="183.3" y="61.6">9 X 1.27 =</text>
<text x="197.5" y="61.6">11.43</text>
<text x="253.3" y="61.6">9 X 1.27 =</text>
<text x="267.5" y="61.6">11.43</text>
<text x="296.8" y="61.6">1.625</text>
<text x="296.3" y="66.9">(A1, A2, &amp; B1 OMITTED)</text>
<text x="171.6" y="73.6" transform="rotate(-90 171.6 73.6)">20</text>
<text x="176.6" y="73.6" transform="rotate(-90 176.6 73.6)">19</text>
<text x="181.7" y="73.6" transform="rotate(-90 181.7 73.6)">18</text>
<text x="186.8" y="73.6" transform="rotate(-90 186.8 73.6)">17</text>
<text x="191.9" y="73.6" transform="rotate(-90 191.9 73.6)">16</text>
<text x="197.1" y="73.6" transform="rotate(-90 197.1 73.6)">15</text>
<text x="202.2" y="73.6" transform="rotate(-90 202.2 73.6)">14</text>
<text x="207.3" y="73.6" transform="rotate(-90 207.3 73.6)">13</text>
<text x="212.3" y="73.6" transform="rotate(-90 212.3 73.6)">12</text>
<text x="217.3" y="73.6" transform="rotate(-90 217.3 73.6)">11</text>
<text x="241.7" y="73.6" transform="rotate(-90 241.7 73.6)">10</text>
<text x="246.8" y="73.6" transform="rotate(-90 246.8 73.6)">9</text>
<text x="251.9" y="73.6" transform="rotate(-90 251.9 73.6)">8</text>
<text x="257" y="73.6" transform="rotate(-90 257 73.6)">7</text>
<text x="262" y="73.6" transform="rotate(-90 262 73.6)">6</text>
<text x="267.2" y="73.6" transform="rotate(-90 267.2 73.6)">5</text>
<text x="272.3" y="73.6" transform="rotate(-90 272.3 73.6)">4</text>
<text x="277.4" y="73.6" transform="rotate(-90 277.4 73.6)">3</text>
<text x="282.5" y="73.6" transform="rotate(-90 282.5 73.6)">2</text>
<text x="287.5" y="73.6" transform="rotate(-90 287.5 73.6)">1</text>
<text x="314.6" y="72.5">1.625</text>
<text x="295.7" y="82.8">A</text>
<text x="145.2" y="84.1">3.895 ±0.25</text>
<text x="295.7" y="87.9">B</text>
<text x="295.7" y="93">C</text>
<text x="295.7" y="98.1">D</text>
<text x="295.7" y="103.3">E</text>
<text x="295.7" y="108.4">F</text>
<text x="295.7" y="113.5">G</text>
<text x="295.7" y="118.6">H</text>
<text x="145.2" y="120.9">14.51 ±0.25</text>
<text x="295.7" y="123.7">J</text>
<text x="306.6" y="120.9">15 X 1.27 =</text>
<text x="322.3" y="120.9">19.05</text>
<text x="295.7" y="128.8">K</text>
<text x="295.7" y="133.9">L</text>
<text x="295.7" y="139">M</text>
<text x="295.7" y="144.1">N</text>
<text x="295.7" y="149.2">P</text>
<text x="295.7" y="154.3">R</text>
<text x="121.5" y="158.9">G</text>
<text x="295.7" y="159.4">T</text>
<text x="126.8" y="173">149X ⌀0.305</text>
<text x="143.3" y="171.4">+0.05</text>
<text x="153" y="173">PINS</text>
<text x="153.2" y="168.9">8</text>
<text x="173.8" y="169.4">SYMBOLIZATION</text>
<text x="173.8" y="172.7">PAD</text>
<text x="200.6" y="173.6">8</text>
<text x="222.5" y="172.5">8.5 ±0.25</text>
<text x="261.7" y="172.5">11.85 ±0.25</text>
<text x="137.5" y="177.8">D</text>
<text x="139.8" y="177.8">E</text>
<text x="141.8" y="177.8">F</text>
<text x="143.8" y="174.2">- 0.025</text>
<text x="182.3" y="174.2">4</text>
<text x="186.3" y="174.3">8</text>
<text x="139" y="181.8">D</text>
<text x="220.1" y="194.3">SCALE 8 : 1</text>
<text x="50.7" y="201">0.28 MAX</text>
<text x="44.6" y="204.5">(BRAZE AREA)</text>
<text x="86.3" y="205.7">Ø0.85 MAX</text>
<text x="86.3" y="209.2">(BRAZE AREA)</text>
<text x="111.9" y="208.4">(R0.05)</text>
<text x="103.4" y="232.1">(Ø0.305)</text>
<text x="83.2" y="241.6">(1.4)</text>
<text x="75.3" y="261.1">149 PLACES</text>
<text x="74.7" y="264.4">SCALE 40 : 1</text>
<text x="415.1" y="268.8">C</text>
<text x="406" y="272.6">4</text>
<text x="415" y="272.6">4</text>
</g>
<g font-size="2.6">
<text x="131" y="177.8">⌀0.5</text>
<text x="127.3" y="180.2">⌖</text>
<text x="131" y="181.8">⌀0.25</text>
<text x="321.5" y="268.5">B. HASKETT</text>
<text x="341.2" y="268.1">7/17/2019</text>
</g>
<g font-size="2.3">
<text x="306.3" y="267.4">EXAS</text>
<text x="300.4" y="270.5">NSTRUMENTS</text>
</g>
<g font-size="1.8">
<text x="321.3" y="265.6">DRAWN</text>
<text x="343.2" y="265.6">DATE</text>
<text x="354.9" y="265.5">SIZE</text>
<text x="372.8" y="265.5">DWG NO</text>
<text x="414.1" y="265.5">REV</text>
<text x="354.9" y="272.1">SCALE</text>
<text x="398" y="272.2">SHEET</text>
<text x="410" y="272.2">OF</text>
</g>
<text font-size="1.7" x="10.5" y="275.7">INV2013-DLPa</text>
<g font-size="1.6">
<text x="331.2" y="3.3">DWG NO.</text>
<text x="362.8" y="3.3">SH</text>
</g>
<text font-size="1.3" x="304.8" y="271.9">Dallas Texas</text>
</svg>
